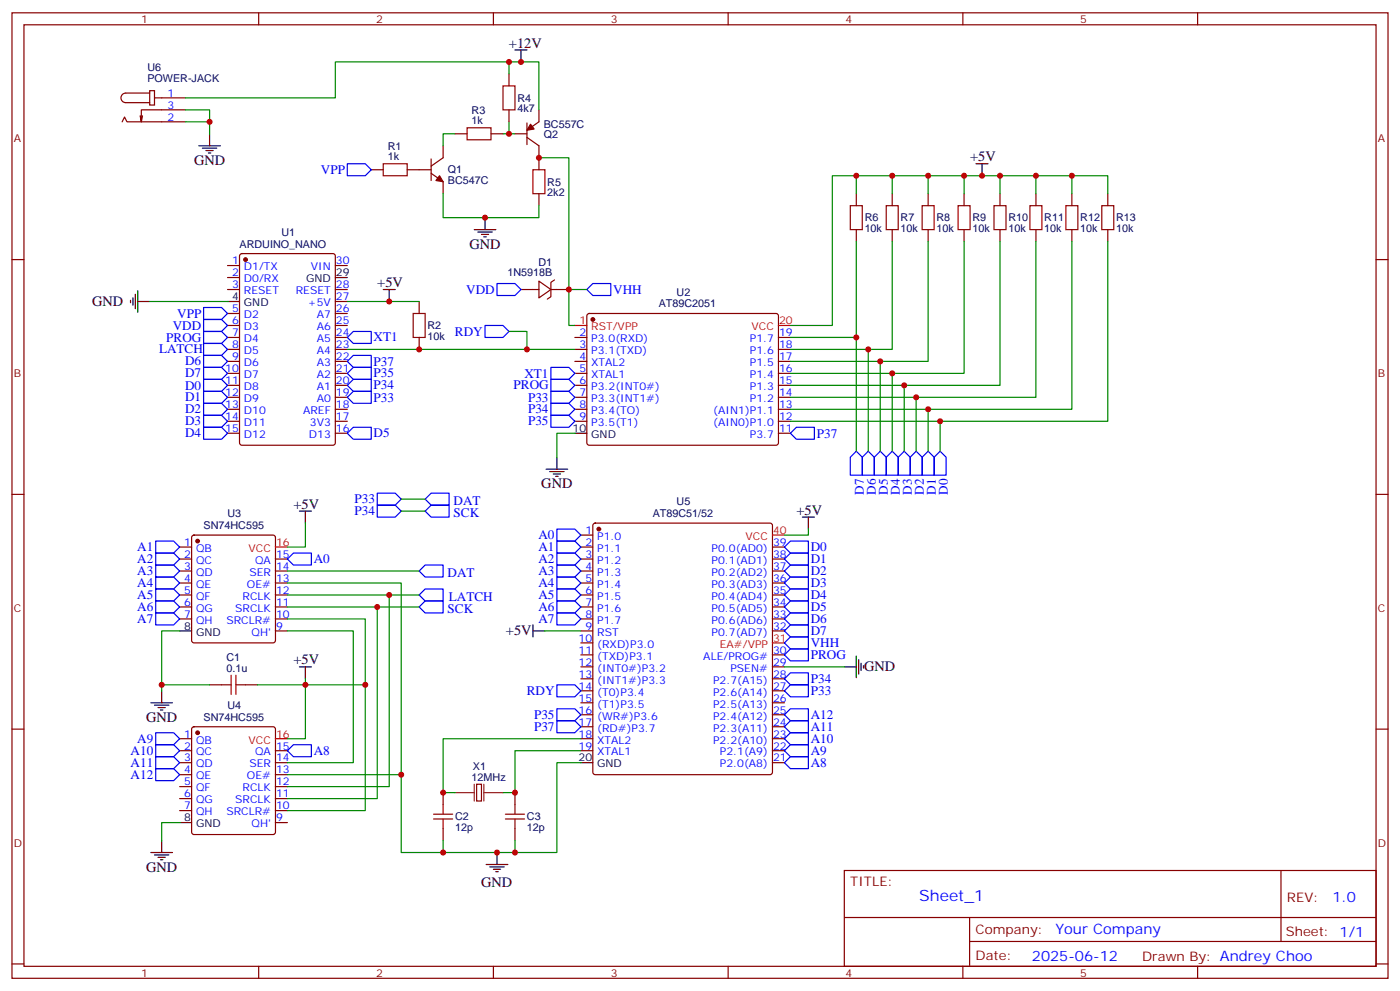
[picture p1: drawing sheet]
<svg xmlns="http://www.w3.org/2000/svg" width="412mm" height="292mm" viewBox="0 0 412 292" stroke-linecap="round" stroke-linejoin="round" font-family="sans-serif">
<g fill="none" stroke="#870000" stroke-width=".35">
<path d="M3.5 3.8h405.4v284.3h-405.4zM7.1 7.3h398.2v277.3h-398.2zM76.2 3.8v3.5M145.3 3.8v3.5M214.5 3.8v3.5M283.6 3.8v3.5M352.8 3.8v3.5M36 35.9l.7-1.4 .7 1.4h17.3M42 34.1l-.4 1.8M44.1 26.7h1.4v4.2h-1.4zM44.1 27.4h-7.1a1.41 1.41 0 0 0-1.4 1.4 1.41 1.41 0 0 0 1.4 1.4h7.1M45.5 28.8h9.2"/>
<path d="M54.7 32.3h-13.1v3.6l-.3-1.8M134.1 39.4h3.5M144.6 39.4h3.6M149.9 21.8v3.5M149.9 32.3v3.6M151.7 39.4h3.5M155.2 36.2v6.4M158.7 32.3v3.6l-3.5 2.4M109.4 50h3.5M119.9 50h7.1M127 51l3.5 2.5v3.5M127 46.8v6.4"/>
<path d="M130.5 42.9v3.6l-3.5 2.4M155.2 40.5l3.5 2.4v7.1M158.7 57v3.6M252.2 57v3.6M262.8 57v3.6M273.4 57v3.6M284 57v3.6M294.6 57v3.6M305.2 57v3.6M315.7 57v3.6M326.3 57v3.6M3.5 76.4h3.6"/>
<path d="M67 78.2h3.6M70.8 74.9l.5-.2h26.8l.6 .4 .1 55.3-.5 .7h-27l-.7-.4v-55.3zM98.8 78.2h3.5M252.2 67.6v3.6M262.8 67.6v3.6M273.4 67.6v3.6M284 67.6v3.6M294.6 67.6v3.6M305.2 67.6v3.6M315.7 67.6v3.6M326.3 67.6v3.6M405.3 76.4h3.6"/>
<path d="M67 81.7h3.6M67 85.3h3.6M67 92.3h3.6M67 95.8h3.6M67 99.4h3.6M98.8 85.3h3.5M98.8 92.3h3.5M98.8 95.8h3.5M98.8 99.4h3.5M98.8 88.8h3.5M123.5 88.8v3.5M123.5 99.4v3.5"/>
<path d="M153.5 85.3h5.2M158.7 82.8l3.6 2.5-3.6 2.4zM162.3 85.3h5.3M163.3 82.4l-1 .7v4.3l-1.1 .7M169.3 99.4h3.6M173.1 92.5l.5-.2h55l.5 .2 .2 .5-.1 37.7-.6 .4h-55.3l-.4-.7v-37.4zM229.3 99.4h3.5M67 102.9h3.6M67 106.4h3.6M67 110h3.6M67 113.5h3.6M67 117h3.6"/>
<path d="M98.8 102.9h3.5M98.8 106.4h3.5M98.8 110h3.5M98.8 113.5h3.5M98.8 117h3.5M169.3 102.9h3.6M169.3 106.4h3.6M169.3 110h3.6M169.3 113.5h3.6M169.3 117h3.6M229.3 102.9h3.5M229.3 106.4h3.5"/>
<path d="M229.3 110h3.5M229.3 113.5h3.5M229.3 117h3.5M67 120.5h3.6M67 124.1h3.6M67 127.6h3.6M98.8 120.5h3.5M98.8 124.1h3.5M98.8 127.6h3.5M169.3 120.5h3.6M169.3 124.1h3.6M229.3 120.5h3.5"/>
<path d="M229.3 124.1h3.5M229.3 127.6h3.5M3.5 145.6h3.6M56.7 157.8l.4-.2h23.3l.5 .2 .2 .5v30.3l-.2 .5-.5 .2h-23.3l-.4-.2-.3-.5v-30.3zM171.1 157.6h3.5M174.9 154.3l.4-.2h51.5l.5 .2 .2 .5v72.6l-.2 .5-.5 .2h-51.5l-.5-.2-.2-.5v-72.6zM405.3 145.6h3.6M52.9 161.1h3.5M52.9 164.6h3.5M52.9 168.2h3.5M52.9 171.7h3.5M52.9 175.2h3.5"/>
<path d="M52.9 178.8h3.5M81.1 164.6h3.6M81.1 168.2h3.6M81.1 171.7h3.6M81.1 175.2h3.6M81.1 178.8h3.6M171.1 161.1h3.5M171.1 164.6h3.5M171.1 168.2h3.5M171.1 171.7h3.5M171.1 175.2h3.5M171.1 178.8h3.5"/>
<path d="M227.5 161.1h3.6M227.5 164.6h3.6M227.5 168.2h3.6M227.5 171.7h3.6M227.5 175.2h3.6M227.5 178.8h3.6M52.9 182.3h3.5M81.1 182.3h3.6M81.1 185.8h3.6M171.1 182.3h3.5M171.1 185.8h3.5M171.1 189.3h3.5"/>
<path d="M171.1 192.9h3.5M171.1 196.4h3.5M171.1 199.9h3.5M227.5 182.3h3.6M227.5 185.8h3.6M227.5 192.9h3.6M227.5 196.4h3.6M227.5 199.9h3.6M3.5 214.7h3.6M52.9 217.6h3.5M56.7 214.2l.4-.2h23.3l.5 .2 .2 .5v30.4l-.2 .5-.5 .2h-23.3l-.4-.3-.3-.4v-30.4zM61.7 201.7h3.6"/>
<path d="M72.3 201.7h3.5M171.1 203.4h3.5M171.1 207h3.5M171.1 210.5h3.5M171.1 214h3.5M171.1 217.6h3.5M227.5 203.4h3.6M227.5 207h3.6M227.5 210.5h3.6M227.5 214h3.6M227.5 217.6h3.6M405.3 214.7h3.6"/>
<path d="M52.9 221.1h3.5M52.9 224.6h3.5M52.9 228.1h3.5M52.9 231.7h3.5M52.9 235.2h3.5M52.9 238.7h3.5M81.1 221.1h3.6M81.1 224.6h3.6M81.1 228.1h3.6M81.1 231.7h3.6M81.1 235.2h3.6M81.1 238.7h3.6"/>
<path d="M130.5 233.4v3.6M140.4 231h1.4v4.9h-1.4zM151.7 233.4v3.6M171.1 221.1h3.5M227.5 221.1h3.6M227.5 224.6h3.6M81.1 242.3h3.6M130.5 244v3.5M151.7 244v3.5M248.7 256.4h156.6v28.2h-156.6zM377.3 256.4v20.9M248.7 270.2h156.5"/>
<path d="M285.6 277.3h119.6M285.6 270.2v14.1M3.5 283.9h3.6M76.2 284.6v3.5M145.3 284.6v3.5M214.5 284.6v3.5M283.6 284.6v3.5M352.8 284.6v3.5M405.3 283.9h3.6"/>
</g>
<g fill="#870000" stroke="#870000" stroke-width=".35">
<path d="M156.3 36.6l1 1.4-2.1 .3z"/>
<path d="M129.5 51.8l1 1.7-2.1-.3z"/>
<circle cx="72.3" cy="76.4" r=".53"/>
<circle cx="174.6" cy="94.1" r=".53"/>
<circle cx="176.4" cy="155.8" r=".53"/>
<circle cx="58.2" cy="159.3" r=".53"/>
<circle cx="58.2" cy="215.8" r=".53"/>
</g>
<g fill="none" stroke="#000" stroke-width=".35">
<path d="M151.7 14.7h3.5M153.5 14.7v3.5M61.7 39.4v3.5M58.6 42.9h6.3M59.6 43.6h4.3M60.7 44.3h2.1M61.4 45h.7M287.5 48.2h3.5M289.3 48.2v3.6M139.7 67.6h6.3M140.8 68.3h4.2M141.8 69h2.1"/>
<path d="M142.5 69.7h.7M142.9 64.1v3.5M38.5 88.4v.7M39.2 87.7v2.2M39.9 86.7v4.2M40.6 88.8h3.5M40.6 85.6v6.4M67 88.8h3.6M98.8 81.7h3.5M112.9 85.3h3.5M114.7 85.3v3.5M160.9 138.2h6.3"/>
<path d="M161.9 138.9h4.3M163 139.6h2.1M164 134.7v3.5M169.3 127.6h3.6M88.2 150.5h3.5M90 150.5v3.6M163.7 140.3h.7M236.4 152.3h3.5M238.1 152.3v3.5M52.9 185.8h3.5M88.2 196.4h3.5M90 196.4v3.5"/>
<path d="M157 185.8h3.5M157 184v3.6M248.7 196.4h3.5M252.2 193.2v6.4M252.9 194.3v4.2M253.6 195.3v2.1M254.4 196v.7M44.4 207h6.4M45.5 207.7h4.2M46.6 208.4h2.1M47.3 209.1h.7M47.6 203.4v3.6"/>
<path d="M171.1 224.6h3.5M44.4 251.1h6.4M45.5 251.8h4.2M46.6 252.5h2.1M47.3 253.2h.7M47.6 247.5v3.6M52.9 242.3h3.5M143.2 254.6h6.4M144.3 255.3h4.2M145.3 256h2.2M146 256.7h.8M146.4 251.1v3.5"/>
</g>
<path d="M169.3 95.8h3.6M229.3 95.8h3.5M227.5 157.6h3.6M81.1 161.1h3.6M227.5 189.3h3.6M81.1 217.6h3.6" fill="none" stroke="#f00" stroke-width=".35"/>
<g fill="none" stroke="#a10000" stroke-width=".35">
<path d="M137.6 37.6h7v3.6h-7zM148.2 25.3h3.5v7h-3.5zM112.9 48.2h7v3.6h-7zM157 50h3.5v7h-3.5zM250.5 60.6h3.5v7h-3.5zM261.1 60.6h3.5v7h-3.5zM271.6 60.6h3.6v7h-3.6zM282.2 60.6h3.6v7h-3.6zM292.8 60.6h3.5v7h-3.5zM303.4 60.6h3.5v7h-3.5zM314 60.6h3.5v7h-3.5zM324.6 60.6h3.5v7h-3.5z"/>
<path d="M121.7 92.3h3.5v7.1h-3.5zM68.1 198.9v5.6M69.5 198.9v5.6M65.3 201.7h2.8M69.5 201.7h2.8M127.7 239.8h5.6M130.5 237v2.8M148.9 239.8h5.6M151.7 237v2.8M127.7 241.2h5.6M130.5 241.2v2.8M148.9 241.2h5.6"/>
<path d="M151.7 241.2v2.8"/>
</g>
<g fill="none" stroke="#008700" stroke-width=".35">
<path d="M149.9 18.2h-51.1v10.6h-44.1M54.7 32.3h7v7.1M54.7 35.9h7M134.1 39.4h-3.6v3.5M148.2 39.4h3.5M149.9 21.8v-3.6h8.8v14.1M149.9 35.9v3.5M130.5 57v7.1h28.2v-3.5M158.7 46.5h8.9v49.3h1.7M252.2 57v-5.2h74.1v5.2M252.2 51.8h-7v44h-12.4M262.8 51.8v5.2"/>
<path d="M273.4 51.8v5.2M284 51.8v5.2M294.6 51.8v5.2M305.2 51.8v5.2M315.7 51.8v5.2M252.2 71.2v28.2h-19.4M262.8 71.2v31.7h-30M273.4 71.2v35.2h-40.6M284 71.2v38.8h-51.2M294.6 71.2v42.3h-61.8M305.2 71.2v45.8h-72.4M315.7 71.2v49.3h-82.9"/>
<path d="M326.3 71.2v52.9h-93.5M44.1 88.8h22.9M102.3 88.8h21.2M149.9 97.6h5.3v5.3M167.6 85.3h5.3M252.2 99.4v33.5M102.3 102.9h67M255.8 102.9v30M259.3 106.4v26.5M262.8 110v22.9M266.3 113.5v19.4M269.9 117v15.9"/>
<path d="M169.3 127.6h-5.3v7.1M273.4 120.5v12.4M276.9 124.1v8.8M90 154.1v7h-5.3M118.2 147h7M118.2 150.5h7M238.1 155.8v1.8h-7M84.7 178.8h26.4v56.4h-26.4M84.7 175.2h30v56.5h-30M84.7 171.7h33.5v56.4h-33.5M84.7 168.2h38.8M111.1 178.8h12.4"/>
<path d="M114.7 175.2h8.8M52.9 185.8h-5.3v17.6M84.7 185.8h19.4v38.8h-19.4M84.7 182.3h22.9v56.4h-22.9M90 199.9v17.7h-5.3M160.5 185.8h10.6M231.1 196.4h17.6M47.6 201.7h14.1M75.8 201.7h31.8M171.1 217.6h-40.6v15.8h3.6M118.2 228.1v23h12.3M171.1 221.1h-19.4v12.3h-3.5"/>
<path d="M171.1 224.6h-7.1v26.5h-12.3M52.9 242.3h-5.3v5.2M130.5 247.5v3.6h21.2v-3.6"/>
</g>
<g fill="none" stroke="#00f" stroke-width=".35">
<path d="M102.3 48.2h5.3l1.8 1.8-1.8 1.8h-5.3zM60 94.1h5.3l1.7 1.7-1.7 1.8h-5.3zM60 97.6h5.3l1.7 1.8-1.7 1.7h-5.3zM60 90.6h5.3l1.7 1.7-1.7 1.8h-5.3zM104.1 97.6h5.3v3.5h-5.3l-1.8-1.7zM142.9 95.8h5.3l1.7 1.8-1.7 1.8h-5.3zM146.4 83.5h5.3l1.8 1.8-1.8 1.7h-5.3zM174.6 83.5h5.3v3.5h-5.3l-1.7-1.7zM60 111.7h5.3l1.7 1.8-1.7 1.8h-5.3zM60 115.3h5.3l1.7 1.7-1.7 1.8h-5.3zM60 118.8h5.3l1.7 1.7-1.7 1.8h-5.3zM60 104.7h5.3l1.7 1.7-1.7 1.8h-5.3z"/>
<path d="M60 108.2h5.3l1.7 1.8-1.7 1.7h-5.3zM60 101.1h5.3l1.7 1.8-1.7 1.8h-5.3zM104.1 115.3h5.3v3.5h-5.3l-1.8-1.8zM104.1 111.7h5.3v3.6h-5.3l-1.8-1.8zM104.1 108.2h5.3v3.5h-5.3l-1.8-1.7zM104.1 104.7h5.3v3.5h-5.3l-1.8-1.8zM162.3 115.3h5.3l1.7 1.7-1.7 1.8h-5.3zM162.3 118.8h5.3l1.7 1.7-1.7 1.8h-5.3zM162.3 111.7h5.3l1.7 1.8-1.7 1.8h-5.3zM162.3 108.2h5.3l1.7 1.8-1.7 1.7h-5.3zM60 122.3h5.3l1.7 1.8-1.7 1.7h-5.3zM60 125.8h5.3l1.7 1.8-1.7 1.8h-5.3z"/>
<path d="M104.1 125.8h5.3v3.6h-5.3l-1.8-1.8zM162.3 122.3h5.3l1.7 1.8-1.7 1.7h-5.3zM234.6 125.8h5.3v3.6h-5.3l-1.8-1.8zM250.5 134.7l1.7-1.8 1.8 1.8v5.2h-3.5zM254 134.7l1.8-1.8 1.7 1.8v5.2h-3.5zM259.3 132.9l1.8 1.8v5.2h-3.6v-5.2zM261.1 134.7l1.7-1.8 1.8 1.8v5.2h-3.5zM266.3 132.9l1.8 1.8v5.2h-3.5v-5.2zM268.1 134.7l1.8-1.8 1.7 1.8v5.2h-3.5zM271.6 134.7l1.8-1.8 1.8 1.8v5.2h-3.6zM275.2 134.7l1.7-1.8 1.8 1.8v5.2h-3.5zM45.9 159.3h5.3l1.7 1.8-1.7 1.8h-5.3z"/>
<path d="M111.1 145.2h5.3l1.8 1.8-1.8 1.8h-5.3zM111.1 148.8h5.3l1.8 1.7-1.8 1.8h-5.3zM127 145.2h5.3v3.6h-5.3l-1.8-1.8zM127 148.8h5.3v3.5h-5.3l-1.8-1.8zM164 155.8h5.3l1.8 1.8-1.8 1.7h-5.3zM164 159.3h5.3l1.8 1.8-1.8 1.8h-5.3zM232.8 159.3h5.3v3.6h-5.3l-1.7-1.8zM45.9 162.9h5.3l1.7 1.7-1.7 1.8h-5.3zM45.9 166.4h5.3l1.7 1.8-1.7 1.7h-5.3zM45.9 169.9h5.3l1.7 1.8-1.7 1.8h-5.3zM45.9 173.5h5.3l1.7 1.7-1.7 1.8h-5.3zM45.9 177h5.3l1.7 1.8-1.7 1.7h-5.3z"/>
<path d="M84.7 164.6l1.7-1.7h5.3v3.5h-5.3zM125.2 166.4h5.3v3.5h-5.3l-1.7-1.7zM125.2 173.5h5.3v3.5h-5.3l-1.7-1.8zM125.2 177h5.3v3.5h-5.3l-1.7-1.7zM164 162.9h5.3l1.8 1.7-1.8 1.8h-5.3zM164 166.4h5.3l1.8 1.8-1.8 1.7h-5.3zM164 169.9h5.3l1.8 1.8-1.8 1.8h-5.3zM164 173.5h5.3l1.8 1.7-1.8 1.8h-5.3zM164 177h5.3l1.8 1.8-1.8 1.7h-5.3zM232.8 162.9h5.3v3.5h-5.3l-1.7-1.8zM232.8 166.4h5.3v3.5h-5.3l-1.7-1.7zM232.8 169.9h5.3v3.6h-5.3l-1.7-1.8z"/>
<path d="M232.8 173.5h5.3v3.5h-5.3l-1.7-1.8zM232.8 177h5.3v3.5h-5.3l-1.7-1.7zM45.9 180.5h5.3l1.7 1.8-1.7 1.7h-5.3zM164 180.5h5.3l1.8 1.8-1.8 1.7h-5.3zM231.1 192.9l1.7-1.8h5.3v3.5h-5.3zM232.8 180.5h5.3v3.5h-5.3l-1.7-1.7zM232.8 184h5.3v3.6h-5.3l-1.7-1.8zM232.8 198.2h5.3v3.5h-5.3l-1.7-1.8zM232.8 187.6h5.3v3.5h-5.3l-1.7-1.8zM45.9 215.8h5.3l1.7 1.8-1.7 1.7h-5.3zM45.9 219.3h5.3l1.7 1.8-1.7 1.7h-5.3zM86.4 219.3h5.3v3.5h-5.3l-1.7-1.7z"/>
<path d="M164 208.7h5.3l1.8 1.8-1.8 1.8h-5.3zM164 212.3h5.3l1.8 1.7-1.8 1.8h-5.3zM164 201.7h5.3l1.8 1.7-1.8 1.8h-5.3zM232.8 219.3h5.3v3.5h-5.3l-1.7-1.7zM232.8 215.8h5.3v3.5h-5.3l-1.7-1.7zM232.8 212.3h5.3v3.5h-5.3l-1.7-1.8zM232.8 208.7h5.3v3.6h-5.3l-1.7-1.8zM232.8 201.7h5.3v3.5h-5.3l-1.7-1.8zM45.9 222.8h5.3l1.7 1.8-1.7 1.8h-5.3zM45.9 226.4h5.3l1.7 1.7-1.7 1.8h-5.3zM232.8 222.8h5.3v3.6h-5.3l-1.7-1.8z"/>
</g>
<path d="M134.1 233.4h5.6M139.7 231v4.9M142.5 233.4h5.7M142.5 231v4.9" fill="none" stroke="#8c2424" stroke-width=".35"/>
<g fill="#c00">
<circle cx="262.8" cy="51.8" r=".88"/>
<circle cx="273.4" cy="51.8" r=".88"/>
<circle cx="284" cy="51.8" r=".88"/>
<circle cx="294.6" cy="51.8" r=".88"/>
<circle cx="305.2" cy="51.8" r=".88"/>
<circle cx="315.7" cy="51.8" r=".88"/>
<circle cx="252.2" cy="51.8" r=".88"/>
<circle cx="252.2" cy="99.4" r=".88"/>
<circle cx="255.8" cy="102.9" r=".88"/>
<circle cx="259.3" cy="106.4" r=".88"/>
<circle cx="262.8" cy="110" r=".88"/>
<circle cx="266.3" cy="113.5" r=".88"/>
<circle cx="269.9" cy="117" r=".88"/>
<circle cx="273.4" cy="120.5" r=".88"/>
<circle cx="276.9" cy="124.1" r=".88"/>
<circle cx="289.3" cy="51.8" r=".88"/>
<circle cx="142.9" cy="64.1" r=".88"/>
<circle cx="149.9" cy="39.4" r=".88"/>
<circle cx="153.5" cy="18.2" r=".88"/>
<circle cx="158.8" cy="46.5" r=".88"/>
<circle cx="167.6" cy="85.3" r=".88"/>
<circle cx="114.7" cy="88.8" r=".88"/>
<circle cx="130.5" cy="233.4" r=".88"/>
<circle cx="151.7" cy="233.4" r=".88"/>
<circle cx="151.7" cy="251.1" r=".88"/>
<circle cx="146.4" cy="251.1" r=".88"/>
<circle cx="90" cy="201.7" r=".88"/>
<circle cx="47.6" cy="201.7" r=".88"/>
<circle cx="107.6" cy="201.7" r=".88"/>
<circle cx="130.5" cy="251.1" r=".88"/>
<circle cx="118.2" cy="228.1" r=".88"/>
<circle cx="114.7" cy="175.2" r=".88"/>
<circle cx="111.1" cy="178.8" r=".88"/>
<circle cx="123.5" cy="102.9" r=".88"/>
<circle cx="155.2" cy="102.9" r=".88"/>
<circle cx="149.9" cy="18.2" r=".88"/>
<circle cx="61.7" cy="35.9" r=".88"/>
</g>
<text font-size="4.6" fill="#00f" x="270.8" y="265.4">Sheet_1</text>
<g font-size="4.2">
<text x="149.9" y="14">+12V</text>
<text x="285.8" y="47.5">+5V</text>
<text x="57.1" y="48.6">GND</text>
<text x="138.3" y="73.3">GND</text>
<text x="111.1" y="84.6">+5V</text>
<text x="27.1" y="90.2">GND</text>
<text x="159.5" y="143.8">GND</text>
<text x="86.4" y="149.8">+5V</text>
<text x="234.6" y="151.6">+5V</text>
<text x="149" y="187.1">+5V</text>
<text x="86.4" y="195.7">+5V</text>
<text x="254.5" y="197.7">GND</text>
<text x="43" y="212.6">GND</text>
<text x="43" y="256.7">GND</text>
<text x="141.7" y="261.2">GND</text>
</g>
<g font-size="4.2" fill="#00f">
<text x="392.5" y="265.6">1.0</text>
<text x="310.9" y="275.2">Your Company</text>
<text x="304" y="283">2025-06-12</text>
</g>
<g font-size="3.9" fill="#00f">
<text x="94.5" y="51.3">VPP</text>
<text x="137.3" y="86.5">VDD</text>
<text x="180.6" y="86.5">VHH</text>
<text x="52.2" y="93.6">VPP</text>
<text x="49" y="100.6">PROG</text>
<text x="50.9" y="97.1">VDD</text>
<text x="110.1" y="100.6">XT1</text>
<text x="134" y="98.8">RDY</text>
<text x="46.8" y="104.1">LATCH</text>
<text x="54.5" y="107.6">D6</text>
<text x="110.1" y="107.7">P37</text>
<text x="54.5" y="111.1">D7</text>
<text x="110.1" y="111.1">P35</text>
<text x="154.5" y="111.2">XT1</text>
<text x="54.5" y="114.8">D0</text>
<text x="54.5" y="118.2">D1</text>
<text x="110.1" y="118.3">P33</text>
<text x="110.1" y="114.7">P34</text>
<text x="151.3" y="114.7">PROG</text>
<text x="155.6" y="118.3">P33</text>
<text x="54.5" y="121.7">D2</text>
<text x="54.5" y="125.2">D3</text>
<text x="155.6" y="121.7">P34</text>
<text x="155.6" y="125.2">P35</text>
<text x="54.5" y="128.8">D4</text>
<text x="110.1" y="128.8">D5</text>
<text x="240.6" y="128.9">P37</text>
<text x="104.4" y="148.2">P33</text>
<text x="133.6" y="148.8">DAT</text>
<text x="254.5" y="145.7" transform="rotate(-90 254.5 145.7)">D7</text>
<text x="258" y="145.7" transform="rotate(-90 258 145.7)">D6</text>
<text x="261.5" y="145.6" transform="rotate(-90 261.5 145.6)">D5</text>
<text x="265.1" y="145.7" transform="rotate(-90 265.1 145.7)">D4</text>
<text x="268.6" y="145.6" transform="rotate(-90 268.6 145.6)">D3</text>
<text x="272.1" y="145.7" transform="rotate(-90 272.1 145.7)">D2</text>
<text x="275.7" y="145.6" transform="rotate(-90 275.7 145.6)">D1</text>
<text x="279.2" y="145.7" transform="rotate(-90 279.2 145.7)">D0</text>
<text x="104.4" y="151.7">P34</text>
<text x="133.6" y="152.3">SCK</text>
<text x="158.6" y="158.8">A0</text>
<text x="40.4" y="162.3">A1</text>
<text x="40.4" y="165.8">A2</text>
<text x="92.4" y="165.8">A0</text>
<text x="158.6" y="162.3">A1</text>
<text x="158.6" y="165.8">A2</text>
<text x="238.8" y="162.3">D0</text>
<text x="238.8" y="165.8">D1</text>
<text x="40.4" y="169.3">A3</text>
<text x="40.4" y="172.9">A4</text>
<text x="131.9" y="169.9">DAT</text>
<text x="158.6" y="169.3">A3</text>
<text x="158.6" y="172.9">A4</text>
<text x="238.8" y="169.3">D2</text>
<text x="238.8" y="172.9">D3</text>
<text x="40.4" y="176.4">A5</text>
<text x="40.4" y="179.9">A6</text>
<text x="132.2" y="177">LATCH</text>
<text x="158.6" y="176.4">A5</text>
<text x="158.6" y="179.9">A6</text>
<text x="238.8" y="176.4">D4</text>
<text x="238.8" y="179.9">D5</text>
<text x="40.4" y="183.4">A7</text>
<text x="131.9" y="180.5">SCK</text>
<text x="158.6" y="183.4">A7</text>
<text x="238.8" y="183.4">D6</text>
<text x="238.8" y="187">D7</text>
<text x="238.8" y="190.5">VHH</text>
<text x="238.8" y="194.1">PROG</text>
<text x="238.8" y="201.1">P34</text>
<text x="155.2" y="204.6">RDY</text>
<text x="238.8" y="204.6">P33</text>
<text x="157.3" y="211.7">P35</text>
<text x="157.3" y="215.2">P37</text>
<text x="238.8" y="215.2">A11</text>
<text x="238.8" y="211.7">A12</text>
<text x="40.4" y="218.7">A9</text>
<text x="238.8" y="218.7">A10</text>
<text x="38.5" y="222.2">A10</text>
<text x="38.5" y="225.8">A11</text>
<text x="92.4" y="222.2">A8</text>
<text x="238.8" y="225.8">A8</text>
<text x="238.8" y="222.2">A9</text>
<text x="38.5" y="229.3">A12</text>
</g>
<g font-size="3.9" fill="#800">
<text x="250.5" y="260.9">TITLE:</text>
<text x="379.1" y="265.6">REV:</text>
<text x="287.4" y="275.1">Company:</text>
<text x="378.7" y="275.8">Sheet: 1/1</text>
<text x="287.4" y="282.8">Date:</text>
<text x="336.4" y="282.9">Drawn By: Andrey Choo</text>
</g>
<g font-size="3.2" fill="#800">
<text x="41.6" y="6.8">1</text>
<text x="110.8" y="6.8">2</text>
<text x="179.9" y="6.8">3</text>
<text x="249.1" y="6.8">4</text>
<text x="318.2" y="6.8">5</text>
<text x="4.1" y="41.9">A</text>
<text x="405.9" y="41.9">A</text>
<text x="4.1" y="111">B</text>
<text x="405.9" y="111">B</text>
<text x="4.1" y="180.2">C</text>
<text x="405.9" y="180.2">C</text>
<text x="4.1" y="249.3">D</text>
<text x="405.9" y="249.3">D</text>
<text x="41.6" y="287.6">1</text>
<text x="110.8" y="287.6">2</text>
<text x="179.9" y="287.6">3</text>
<text x="249.1" y="287.6">4</text>
<text x="318.2" y="287.6">5</text>
</g>
<g font-size="3.2" fill="#000080">
<text x="43.4" y="21">U6</text>
<text x="43.4" y="24.2">POWER-JACK</text>
<text x="138.9" y="33.5">R3</text>
<text x="152.4" y="33.1">4k7</text>
<text x="152.4" y="30.1">R4</text>
<text x="138.9" y="36.6">1k</text>
<text x="160.2" y="37.6">BC557C</text>
<text x="160.2" y="40.8">Q2</text>
<text x="114.2" y="47.2">1k</text>
<text x="114.2" y="44.1">R1</text>
<text x="131.9" y="51.1">Q1</text>
<text x="131.9" y="54.3">BC547C</text>
<text x="161.2" y="57.8">2k2</text>
<text x="161.2" y="54.8">R5</text>
<text x="254.7" y="65.2">R6</text>
<text x="265.3" y="65.2">R7</text>
<text x="275.9" y="65.2">R8</text>
<text x="286.5" y="65.2">R9</text>
<text x="297" y="65.2">R10</text>
<text x="307.6" y="65.2">R11</text>
<text x="318.2" y="65.2">R12</text>
<text x="328.8" y="65.2">R13</text>
<text x="82.9" y="69.4">U1</text>
<text x="254.7" y="68.4">10k</text>
<text x="265.3" y="68.4">10k</text>
<text x="275.9" y="68.4">10k</text>
<text x="286.5" y="68.4">10k</text>
<text x="297" y="68.4">10k</text>
<text x="307.6" y="68.4">10k</text>
<text x="318.2" y="68.4">10k</text>
<text x="328.8" y="68.4">10k</text>
<text x="70.6" y="72.9">ARDUINO_NANO</text>
<text x="149.5" y="81.4">1N5918B</text>
<text x="158.6" y="78.4">D1</text>
<text x="199.3" y="87">U2</text>
<text x="194" y="90.6">AT89C2051</text>
<text x="125.9" y="100.1">10k</text>
<text x="125.9" y="96.9">R2</text>
<text x="199.3" y="148.8">U5</text>
<text x="60" y="155.8">SN74HC595</text>
<text x="67" y="152.3">U3</text>
<text x="192.3" y="152.3">AT89C51/52</text>
<text x="66.7" y="197.8">0.1u</text>
<text x="66.7" y="194.6">C1</text>
<text x="67" y="208.7">U4</text>
<text x="60" y="212.3">SN74HC595</text>
<text x="139.3" y="226.7">X1</text>
<text x="138.9" y="229.9">12MHz</text>
<text x="134.1" y="244.8">12p</text>
<text x="134.1" y="241.6">C2</text>
<text x="155.2" y="244.8">12p</text>
<text x="155.2" y="241.6">C3</text>
</g>
<g font-size="3.2" fill="#00f">
<text x="49.4" y="28.5">1</text>
<text x="49.4" y="35.5">2</text>
<text x="49.4" y="32">3</text>
<text x="68.4" y="77.9">1</text>
<text x="99" y="77.9">30</text>
<text x="68.4" y="81.4">2</text>
<text x="71.9" y="79.6">D1/TX</text>
<text x="71.9" y="83.1">D0/RX</text>
<text x="91.6" y="79.6">VIN</text>
<text x="68.4" y="84.9">3</text>
<text x="71.9" y="86.7">RESET</text>
<text x="87.1" y="86.7">RESET</text>
<text x="99" y="88.4">27</text>
<text x="99" y="84.9">28</text>
<text x="68.4" y="92">5</text>
<text x="68.4" y="95.5">6</text>
<text x="71.9" y="93.7">D2</text>
<text x="90.7" y="90.2">+5V</text>
<text x="93.3" y="93.7">A7</text>
<text x="99" y="95.5">25</text>
<text x="99" y="92">26</text>
<text x="68.4" y="99">7</text>
<text x="71.9" y="97.3">D3</text>
<text x="71.9" y="100.8">D4</text>
<text x="93.3" y="100.8">A5</text>
<text x="93.3" y="97.3">A6</text>
<text x="99" y="99">24</text>
<text x="170.7" y="99">2</text>
<text x="174.2" y="100.8">P3.0(RXD)</text>
<text x="220.9" y="100.8">P1.7</text>
<text x="229.5" y="99">19</text>
<text x="68.4" y="102.6">8</text>
<text x="68.4" y="106.1">9</text>
<text x="71.9" y="104.3">D5</text>
<text x="71.9" y="107.8">D6</text>
<text x="93.3" y="107.8">A3</text>
<text x="93.3" y="104.3">A4</text>
<text x="99" y="106.1">22</text>
<text x="99" y="102.6">23</text>
<text x="170.7" y="102.6">3</text>
<text x="170.7" y="106.1">4</text>
<text x="174.2" y="104.3">P3.1(TXD)</text>
<text x="174.2" y="107.8">XTAL2</text>
<text x="220.9" y="107.8">P1.5</text>
<text x="220.9" y="104.3">P1.6</text>
<text x="229.5" y="106.1">17</text>
<text x="229.5" y="102.6">18</text>
<text x="66.3" y="109.6">10</text>
<text x="66.3" y="113.1">11</text>
<text x="71.9" y="111.4">D7</text>
<text x="93.3" y="111.4">A2</text>
<text x="99" y="113.1">20</text>
<text x="99" y="109.6">21</text>
<text x="170.7" y="109.6">5</text>
<text x="170.7" y="113.1">6</text>
<text x="174.2" y="111.4">XTAL1</text>
<text x="220.9" y="111.4">P1.4</text>
<text x="229.5" y="113.1">15</text>
<text x="229.5" y="109.6">16</text>
<text x="66.3" y="116.7">12</text>
<text x="71.9" y="114.9">D8</text>
<text x="71.9" y="118.4">D9</text>
<text x="93.3" y="118.4">A0</text>
<text x="93.3" y="114.9">A1</text>
<text x="99" y="116.7">19</text>
<text x="170.7" y="116.7">7</text>
<text x="174.2" y="114.9">P3.2(INT0#)</text>
<text x="174.2" y="118.4">P3.3(INT1#)</text>
<text x="220.9" y="118.4">P1.2</text>
<text x="220.9" y="114.9">P1.3</text>
<text x="229.5" y="116.7">14</text>
<text x="66.3" y="120.2">13</text>
<text x="66.3" y="123.7">14</text>
<text x="71.9" y="122">D10</text>
<text x="71.9" y="125.5">D11</text>
<text x="89.3" y="122">AREF</text>
<text x="91.3" y="125.5">3V3</text>
<text x="99" y="123.7">17</text>
<text x="99" y="120.2">18</text>
<text x="170.7" y="120.2">8</text>
<text x="170.7" y="123.7">9</text>
<text x="174.2" y="122">P3.4(TO)</text>
<text x="174.2" y="125.5">P3.5(T1)</text>
<text x="210.1" y="125.5">(AIN0)P1.0</text>
<text x="210.1" y="122">(AIN1)P1.1</text>
<text x="229.5" y="123.7">12</text>
<text x="229.5" y="120.2">13</text>
<text x="66.3" y="127.2">15</text>
<text x="71.9" y="129">D12</text>
<text x="91" y="129">D13</text>
<text x="99" y="127.2">16</text>
<text x="220.9" y="129">P3.7</text>
<text x="229.5" y="127.2">11</text>
<text x="54.3" y="160.8">1</text>
<text x="172.4" y="157.2">1</text>
<text x="172.4" y="160.8">2</text>
<text x="175.9" y="159">P1.0</text>
<text x="227.7" y="160.8">39</text>
<text x="54.3" y="164.3">2</text>
<text x="54.3" y="167.8">3</text>
<text x="57.7" y="162.5">QB</text>
<text x="57.7" y="166.1">QC</text>
<text x="75.2" y="166.1">QA</text>
<text x="81.3" y="167.8">14</text>
<text x="81.3" y="164.3">15</text>
<text x="172.4" y="164.3">3</text>
<text x="172.4" y="167.8">4</text>
<text x="175.9" y="162.5">P1.1</text>
<text x="175.9" y="166.1">P1.2</text>
<text x="209.6" y="166.1">P0.1(AD1)</text>
<text x="209.6" y="162.5">P0.0(AD0)</text>
<text x="227.7" y="167.8">37</text>
<text x="227.7" y="164.3">38</text>
<text x="54.3" y="171.3">4</text>
<text x="57.7" y="169.6">QD</text>
<text x="57.7" y="173.1">QE</text>
<text x="72.7" y="173.1">OE#</text>
<text x="73.5" y="169.6">SER</text>
<text x="81.3" y="171.3">13</text>
<text x="172.4" y="171.3">5</text>
<text x="175.9" y="169.6">P1.3</text>
<text x="175.9" y="173.1">P1.4</text>
<text x="209.6" y="173.1">P0.3(AD3)</text>
<text x="209.6" y="169.6">P0.2(AD2)</text>
<text x="227.7" y="171.3">36</text>
<text x="54.3" y="174.9">5</text>
<text x="54.3" y="178.4">6</text>
<text x="57.7" y="176.6">QF</text>
<text x="71.4" y="176.6">RCLK</text>
<text x="81.3" y="178.4">11</text>
<text x="81.3" y="174.9">12</text>
<text x="172.4" y="174.9">6</text>
<text x="172.4" y="178.4">7</text>
<text x="175.9" y="176.6">P1.5</text>
<text x="209.6" y="176.6">P0.4(AD4)</text>
<text x="227.7" y="178.4">34</text>
<text x="227.7" y="174.9">35</text>
<text x="54.3" y="181.9">7</text>
<text x="57.7" y="180.2">QG</text>
<text x="57.7" y="183.7">QH</text>
<text x="66.7" y="183.7">SRCLR#</text>
<text x="69.3" y="180.2">SRCLK</text>
<text x="81.3" y="185.5">9</text>
<text x="81.3" y="181.9">10</text>
<text x="172.4" y="181.9">8</text>
<text x="172.4" y="185.5">9</text>
<text x="175.9" y="180.2">P1.6</text>
<text x="175.9" y="183.7">P1.7</text>
<text x="209.6" y="183.7">P0.6(AD6)</text>
<text x="209.6" y="180.2">P0.5(AD5)</text>
<text x="227.7" y="185.5">32</text>
<text x="227.7" y="181.9">33</text>
<text x="74.1" y="187.2">QH'</text>
<text x="170.4" y="189">10</text>
<text x="175.9" y="187.2">RST</text>
<text x="175.9" y="190.7">(RXD)P3.0</text>
<text x="209.6" y="187.2">P0.7(AD7)</text>
<text x="170.4" y="192.5">11</text>
<text x="170.4" y="196">12</text>
<text x="175.9" y="194.3">(TXD)P3.1</text>
<text x="175.9" y="197.8">(INT0#)P3.2</text>
<text x="207.2" y="194.3">ALE/PROG#</text>
<text x="215.2" y="197.8">PSEN#</text>
<text x="227.7" y="196">29</text>
<text x="227.7" y="192.5">30</text>
<text x="170.4" y="199.6">13</text>
<text x="170.4" y="203.1">14</text>
<text x="175.9" y="201.3">(INT1#)P3.3</text>
<text x="210.1" y="201.3">P2.7(A15)</text>
<text x="227.7" y="203.1">27</text>
<text x="227.7" y="199.6">28</text>
<text x="170.4" y="206.6">15</text>
<text x="175.9" y="204.9">(T0)P3.4</text>
<text x="175.9" y="208.4">(T1)P3.5</text>
<text x="210.1" y="208.4">P2.5(A13)</text>
<text x="210.1" y="204.9">P2.6(A14)</text>
<text x="227.7" y="206.6">26</text>
<text x="170.4" y="210.1">16</text>
<text x="170.4" y="213.7">17</text>
<text x="175.9" y="211.9">(WR#)P3.6</text>
<text x="175.9" y="215.4">(RD#)P3.7</text>
<text x="210.1" y="215.4">P2.3(A11)</text>
<text x="210.1" y="211.9">P2.4(A12)</text>
<text x="227.7" y="213.7">24</text>
<text x="227.7" y="210.1">25</text>
<text x="54.3" y="217.2">1</text>
<text x="54.3" y="220.7">2</text>
<text x="57.7" y="219">QB</text>
<text x="81.3" y="220.7">15</text>
<text x="170.4" y="217.2">18</text>
<text x="170.4" y="220.7">19</text>
<text x="175.9" y="219">XTAL2</text>
<text x="210.1" y="219">P2.2(A10)</text>
<text x="227.7" y="220.7">22</text>
<text x="227.7" y="217.2">23</text>
<text x="54.3" y="224.3">3</text>
<text x="54.3" y="227.8">4</text>
<text x="57.7" y="222.5">QC</text>
<text x="57.7" y="226">QD</text>
<text x="73.5" y="226">SER</text>
<text x="75.2" y="222.5">QA</text>
<text x="81.3" y="227.8">13</text>
<text x="81.3" y="224.3">14</text>
<text x="175.9" y="222.5">XTAL1</text>
<text x="212.1" y="226">P2.0(A8)</text>
<text x="212.1" y="222.5">P2.1(A9)</text>
<text x="227.7" y="224.3">21</text>
<text x="54.3" y="231.3">5</text>
<text x="57.7" y="229.6">QE</text>
<text x="57.7" y="233.1">QF</text>
<text x="71.4" y="233.1">RCLK</text>
<text x="72.7" y="229.6">OE#</text>
<text x="81.3" y="231.3">12</text>
<text x="54.3" y="234.8">6</text>
<text x="54.3" y="238.4">7</text>
<text x="57.7" y="236.6">QG</text>
<text x="69.3" y="236.6">SRCLK</text>
<text x="81.3" y="238.4">10</text>
<text x="81.3" y="234.8">11</text>
<text x="57.7" y="240.1">QH</text>
<text x="66.7" y="240.1">SRCLR#</text>
<text x="74.1" y="243.7">QH'</text>
<text x="81.3" y="241.9">9</text>
</g>
<g font-size="3.2">
<text x="90.2" y="83.1">GND</text>
<text x="99" y="81.4">29</text>
<text x="68.4" y="88.4">4</text>
<text x="71.9" y="90.2">GND</text>
<text x="168.7" y="127.2">10</text>
<text x="174.2" y="129">GND</text>
<text x="54.3" y="185.5">8</text>
<text x="57.7" y="187.2">GND</text>
<text x="170.4" y="224.3">20</text>
<text x="175.9" y="226">GND</text>
<text x="54.3" y="241.9">8</text>
<text x="57.7" y="243.7">GND</text>
</g>
<g font-size="3.2" fill="#f00">
<text x="170.7" y="95.5">1</text>
<text x="229.5" y="95.5">20</text>
<text x="174.2" y="97.3">RST/VPP</text>
<text x="221.4" y="97.3">VCC</text>
<text x="81.3" y="160.8">16</text>
<text x="219.6" y="159">VCC</text>
<text x="227.7" y="157.2">40</text>
<text x="73.2" y="162.5">VCC</text>
<text x="212" y="190.7">EA#/VPP</text>
<text x="227.7" y="189">31</text>
<text x="73.2" y="219">VCC</text>
<text x="81.3" y="217.2">16</text>
</g>
</svg>
